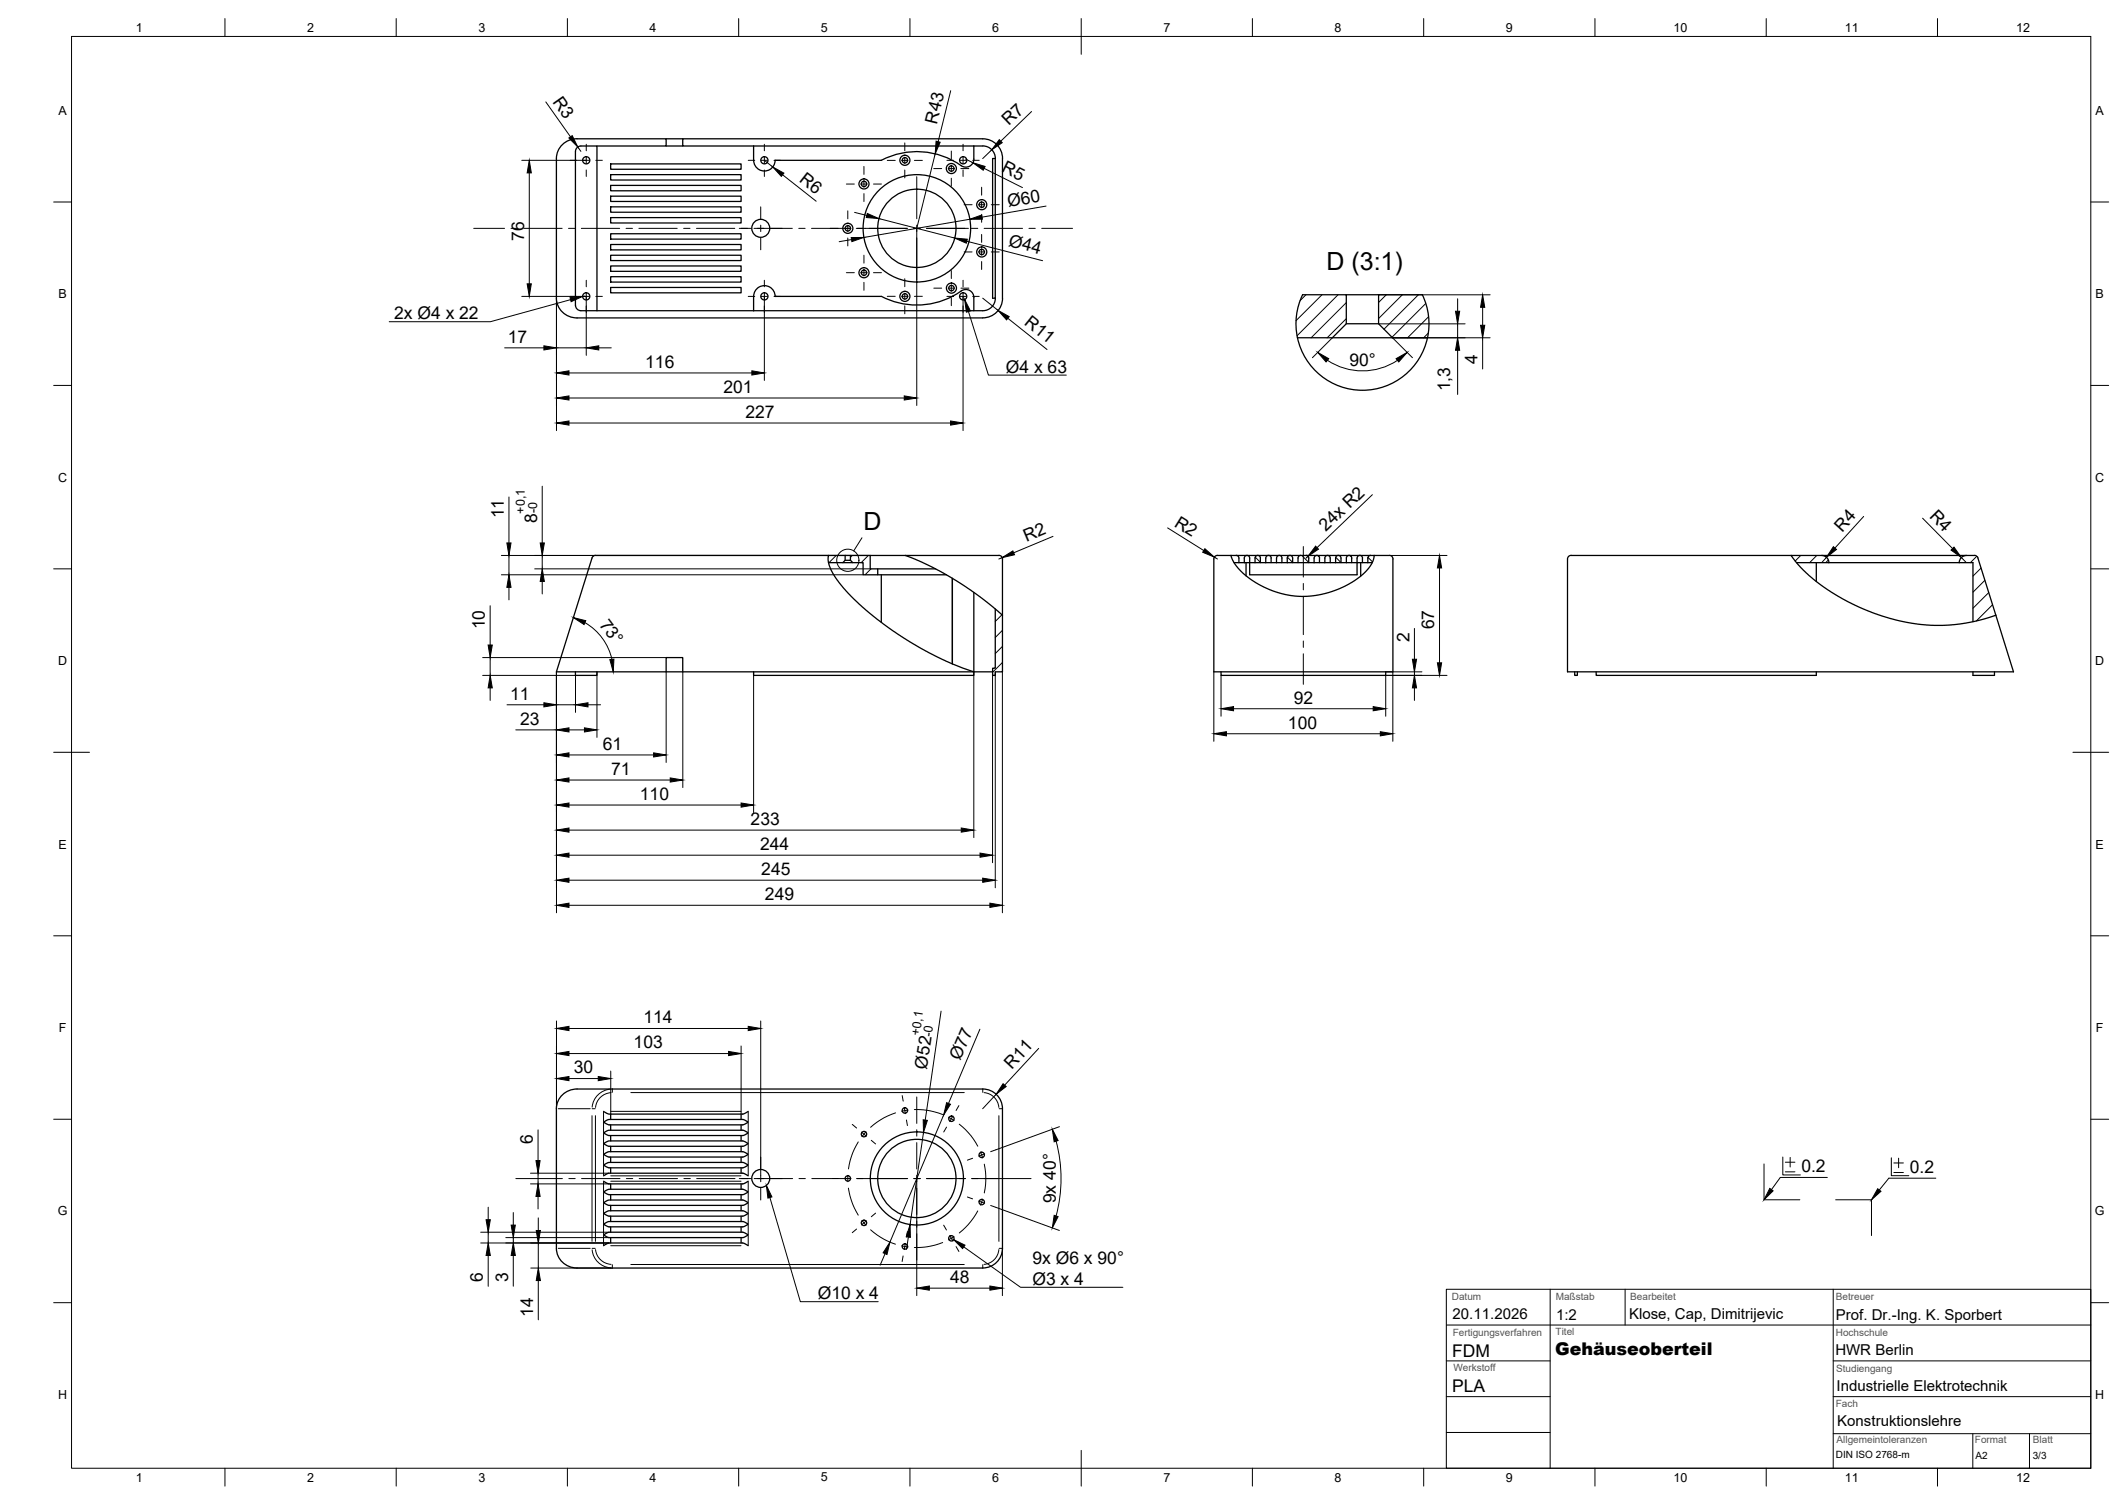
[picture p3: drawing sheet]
<svg xmlns="http://www.w3.org/2000/svg" width="594mm" height="420mm" viewBox="0 0 594 420" stroke-linecap="round" stroke-linejoin="round" font-family="sans-serif">
<!-- layer: Visible -->
<g fill="none" stroke="#000" stroke-width=".36">
<path d="M186.1 38.8h4.6M166.7 40.8h19.4v-2h-24.9a5.6 5.6 0 0 0-5.8 5.5v39a5.6 5.6 0 0 0 5.8 5.5h113.3a5.5 5.5 0 0 0 5.5-5.5v-39a5.5 5.5 0 0 0-5.5-5.5h-83.8v2h19.8M170.6 57.8h36.4v1.5h-36.4zM170.6 54.8h36.4v1.5h-36.4zM170.6 51.8h36.4v1.5h-36.4zM170.6 48.8h36.4v1.5h-36.4zM170.6 45.8h36.4v1.5h-36.4zM186.1 40.8h4.6M210.5 40.8h64a3.5 3.5 0 0 1 3.5 3.5M210.5 40.8v4M272 40.8v3.7M272 44.4a2.25 2.25 0 0 1-3.5 1.9 21.5 21.5 0 0 0-22.4-1.5h-29.6a3 3 0 0 1-3 3 3 3 0 0 1-3-3"/>
<path d="M277.2 44.3h.8v39h-.8zM170.6 60.8h36.4v1.5h-36.4zM170.6 65.3h36.4v1.5h-36.4zM170.6 68.3h36.4v1.5h-36.4zM170.6 71.3h36.4v1.5h-36.4zM170.6 74.3h36.4v1.5h-36.4zM170.6 77.3h36.4v1.5h-36.4zM160.7 85.3a1.49 1.49 0 0 0 1.5 1.5h4.5v-46h-4.5a1.49 1.49 0 0 0-1.5 1.5v43M166.7 86.8h43.8M170.6 80.3h36.4v1.5h-36.4zM210.5 82.8v4M266 82.8a21.6 21.6 0 0 1-19.9 0h-29.6a3 3 0 0 0-3-3 3 3 0 0 0-3 3"/>
<path d="M266 82.8l.9-.5a4.9 4.9 0 0 1 3.4-1.3 2.25 2.25 0 0 1 1.7 2.1M266 82.8h.1M272 83.1v3.7h-61.5M278 83.3a3.5 3.5 0 0 1-3.5 3.5h-2.5M363.8 82.3h12.2v8.1l-3.9 4h-9.7M363.8 82.3a18.6 18.6 0 0 0-1.4 12M372.1 94.4h26.6M376 90.4h9M376 82.3h9M398.7 94.3a18.6 18.6 0 0 1-18.2 14.7 18.6 18.6 0 0 1-18.1-14.7M398.7 94.3a18.6 18.6 0 0 0-1.4-12h-12.3v8.1l3.9 4M231.4 155.2l-.1 1.2 .3 1.5 .9 2.1 1.3 2.1 2 2.4 2.8 2.9 5.4 4.8 5.6 4.1 7.7 4.8 7 3.6 7.7 3"/>
<path d="M231.4 155.2h-64.5a1.48 1.48 0 0 0-1.5 .7l-10 31.8h116.6M231.4 155.2h4.7M235.4 157.2h2.8M236.1 155.2v1.3l-.7 .7h-4M236.1 156.5h1.4v-1.3h5.6v3.7h2.1v1.7h-4.1v-3.4h-2.9l-.7-.7M236.1 155.2h1.4M243.1 155.2h35a1.89 1.89 0 0 1 1.8 .6l.1 .4M245.2 158.9h16.1M252.9 155.2l7.2 3.1 7 3.9 6.6 4.5 6.3 5.2M280 156.2v15.7M339 156.2v31.5h50v-31.5M343.8 155.2l.7 1.7 1.7 2.3 2.4 2.1 2.7 1.8 3.3 1.6 2.4 .9 3.5 .8 3 .2 3.3-.2 3.6-.7 3.7-1.3 2.9-1.4 2.8-1.9 2.2-2.1 1.3-1.9 .5-1.9"/>
<path d="M343.8 155.2h-2.9a1.54 1.54 0 0 0-1.9 1M343.8 155.2h1.5M345.3 155.2h18M345.3 155.2a.75 .75 0 0 1 .7 .7v1.3h-1.3M346 157.2h1.5M347.8 155.4a.75 .75 0 0 1 .8-.2 .75 .75 0 0 1 .4 .7v1.3h-1.5v-1.3zM348 157.2v3.7M352 155.9v1.3h-1.5M352 157.2h1.5M352 155.9a.75 .75 0 0 0-.7-.7 .75 .75 0 0 0-.8 .7v1.3M355 155.9v1.3h-1.5M355 157.2h1.5"/>
<path d="M355 155.9a.75 .75 0 0 0-.7-.7 .75 .75 0 0 0-.8 .7v1.3M356.8 155.4a.73 .73 0 0 1 .8-.2 .73 .73 0 0 1 .4 .7v1.3h-1.5l.1-1.3zM358 157.2h1.5M359.8 155.4a.75 .75 0 0 1 .8-.2 .75 .75 0 0 1 .4 .7v1.3h-1.5v-1.3zM361 157.2h1.5M363.3 155.2h1.5M363.3 155.2a.75 .75 0 0 0-.8 .7v1.3h3v-1.3a.72 .72 0 0 0-.7-.7M364.8 155.2h18M365.5 157.2h1.5M367 155.9v1.3M367.1 155.9a.74 .74 0 0 1 .7-.7 .74 .74 0 0 1 .7 .7v1.3h-1.5M368.5 157.2h1.5"/>
<path d="M370.3 155.4a.75 .75 0 0 1 .8-.2 .75 .75 0 0 1 .4 .7v1.3h-1.5v-1.3zM371.5 157.2h1.5M373.3 155.4a.75 .75 0 0 1 .8-.2 .75 .75 0 0 1 .4 .7v1.3h-1.5v-1.3zM374.5 157.2h1.5M376.3 155.4a.73 .73 0 0 1 .8-.2 .73 .73 0 0 1 .4 .7v1.3h-1.5v-1.3zM379 155.9v4.7h-30v-3.4h1.5M379.1 155.9a.74 .74 0 0 1 .7-.7 .74 .74 0 0 1 .7 .7v1.3h-3M380 157.2v3.8M380.5 157.2h2.8M382 155.9v1.3M382.8 155.2h1M382.8 155.2a.75 .75 0 0 0-.7 .7"/>
<path d="M383.8 155.2h4.2M388.1 155.2a1.01 1.01 0 0 1 1 1M500.3 155.2h51.2l.6 .1 .3 .6 10 31.8h-124.6v-31.5M500.3 155.2l1.8 2.4 3.1 3.1 2.9 2.4 3.3 2.3 3.1 1.8 4.6 2.3 4.1 1.7 4.8 1.6 7.6 1.5 7 .4 3.3-.2 4.3-.7 3.6-.8 3.6-1.1M500.3 155.2h-60.6a1.84 1.84 0 0 0-1.8 .6l-.1 .4M501.8 157.2h9M507.3 157.2v5.3M508.8 155.2a2 2 0 0 1 2 2M510.8 157.2h36.4M547.2 157.2h3.9v16.5M549.2 155.2a2 2 0 0 0-2 2M245.2 160.6h19.1"/>
<path d="M246.1 160.6v13.3M266 161.6v23.9M272 165.5v23.2h-61.5v-1M278 170.1v16.6h-.8v2h.8v-1h2v-15.8M160.7 187.7v1h6v-1M186.1 187.7v-4h4.6v4M272 187.7h5.2M341 187.7v1h46v-1M439.8 187.7v1h.8v-1M445.8 187.7v1h61.5v-1M551.1 187.7v1h6v-1M157.1 305.8a5.9 5.9 0 0 1 4.1-1.6h113.3a5.5 5.5 0 0 1 5.5 5.5v39a5.5 5.5 0 0 1-5.5 5.5h-113.3a5.6 5.6 0 0 1-5.8-5.5v-39a5.3 5.3 0 0 1 1.7-3.9z"/>
<path d="M168.6 319.5l1.5-.8h37.4l1.5 .8-1.5 .7h-37.5zM168.6 316.5l1.4-.8h37.5l1.5 .8-1.5 .7h-37.5zM168.6 313.5l1.4-.8h37.5l1.5 .8-1.5 .7h-37.4zM168.6 310.5l1.5 .7h37.4l1.5-.7M170.6 311.2v1.5M170.6 314.2v1.5M170.6 317.2v1.5M207 311.2v1.5M207 314.2v1.5M207 317.2v1.5M168.6 339l1.4-.8h37.5l1.5 .8-1.5 .7h-37.4zM168.6 336l1.5-.8h37.4l1.1 .5a.29 .29 0 0 1 .4 .3 .29 .29 0 0 1-.4 .3l-1.1 .4h-37.4z"/>
<path d="M168.6 333l1.5-.8h37.4l1.5 .8-1.5 .7h-37.5zM168.6 330l1.4 .7h37.5l1.5-.7M168.6 328.5l1.4-.8h37.5l1.5 .8M168.6 325.5l1.4-.8h37.5l1.5 .8-1.5 .7h-37.4zM168.6 322.5l1.5-.8h37.4l1.5 .8-1.5 .7h-37.4zM170.6 320.2v1.5M170.6 323.2v1.5M170.6 326.2v1.5M170.6 330.7v1.5M170.6 333.7v1.5M170.6 336.7v1.5M170.6 339.7v1.5"/>
<path d="M207 320.2v1.5M207 323.2v1.5M207 326.2v1.5M207 330.7v1.5M207 333.7v1.5M207 336.7v1.5M207 339.7v1.5M168.6 348l1.5-.8h37.4l1.5 .8M168.6 345l1.5-.8h37.4l1.5 .8-1.5 .7h-37.5zM168.6 342l1.4-.8h37.5l1.5 .8-1.5 .7h-37.5zM170.6 342.7v1.5M170.6 345.7v1.5"/>
<path d="M207 342.7v1.5M207 345.7v1.5"/>
<circle cx="163.7" cy="44.8" r="1.01"/>
<circle cx="213.5" cy="44.8" r="1.01"/>
<circle cx="241.3" cy="51.4" r="1.41"/>
<circle cx="241.3" cy="51.4" r=".75"/>
<circle cx="252.7" cy="44.8" r="1.41"/>
<circle cx="252.7" cy="44.8" r=".75"/>
<circle cx="265.7" cy="47.1" r="1.41"/>
<circle cx="265.7" cy="47.1" r=".75"/>
<circle cx="269" cy="44.8" r="1.01"/>
<circle cx="274.2" cy="57.2" r="1.41"/>
<circle cx="274.2" cy="57.2" r=".75"/>
<circle cx="212.5" cy="63.8" r="2.51"/>
<circle cx="236.8" cy="63.8" r="1.41"/>
<circle cx="236.8" cy="63.8" r=".75"/>
<circle cx="241.3" cy="76.2" r="1.41"/>
<circle cx="241.3" cy="76.2" r=".75"/>
<circle cx="256.1" cy="63.8" r="10.9"/>
<circle cx="256.1" cy="63.8" r="15"/>
<circle cx="274.2" cy="70.4" r="1.41"/>
<circle cx="274.2" cy="70.4" r=".75"/>
<circle cx="163.7" cy="82.8" r="1.01"/>
<circle cx="213.5" cy="82.8" r="1.01"/>
<circle cx="252.7" cy="82.8" r="1.41"/>
<circle cx="252.7" cy="82.8" r=".75"/>
<circle cx="265.7" cy="80.5" r="1.41"/>
<circle cx="265.7" cy="80.5" r=".75"/>
<circle cx="269" cy="82.8" r="1.01"/>
<circle cx="241.3" cy="316.8" r=".75"/>
<circle cx="252.7" cy="310.2" r=".75"/>
<circle cx="265.7" cy="312.5" r=".75"/>
<circle cx="212.5" cy="329.2" r="2.51"/>
<circle cx="236.8" cy="329.2" r=".75"/>
<circle cx="256.1" cy="329.2" r="13"/>
<circle cx="256.1" cy="329.2" r="10.9"/>
<circle cx="274.2" cy="335.8" r=".75"/>
<circle cx="274.2" cy="322.6" r=".75"/>
<circle cx="241.3" cy="341.6" r=".75"/>
<circle cx="252.7" cy="348.2" r=".75"/>
<circle cx="265.7" cy="345.9" r=".75"/>
</g>
<g fill="#000">
<circle cx="216.5" cy="82.8" r=".18"/>
<circle cx="266" cy="82.8" r=".18"/>
</g>
<!-- layer: Visible Narrow -->
<g fill="none" stroke="#000" stroke-width=".28">
<path d="M155.9 309.7h8.9M165.4 311.7v35.1M165.4 309.7h.8M166.3 311.7v35.1M168.6 310.6v2.7M168.6 313.6v2.7M168.6 316.6v2.7M168.6 319.6v2.7M170.6 310.5h36.4M170.6 304.2a5.6 5.6 0 0 0-5.2 5.1M170.7 305.2a4.6 4.6 0 0 0-4.4 4.2M171 304.2v1"/>
<path d="M176.2 305.2h93.1M209 310.6v2.7M209 313.6v2.7M209 316.6v2.7M209 319.6v2.7M274.5 304.2v1M274.9 305.2a4.5 4.5 0 0 1 4.1 4.2M279 311.7v35.1M279.1 309.7h.9M168.6 322.6v2.7M168.6 325.6v2.7M168.6 330.1v2.7"/>
<path d="M168.6 333.1v2.7M168.6 336.1v2.7M168.6 339.1v2.7M170.6 328.5h36.4M170.6 330h36.4M209 322.6v2.7M209 325.6v2.7M209 330.1v2.7M209 333.1v2.7M209 336.1v2.7M209 339.1v2.7M155.9 348.7h8.9"/>
<path d="M165.4 348.7h.8M165.4 349.2a5.6 5.6 0 0 0 5.2 5M166.3 349.1a4.6 4.6 0 0 0 4.4 4.1M168.6 342.1v2.7M168.6 345.1v2.7M170.6 348h36.4M171 353.3v.9M176.2 353.3h93.1M209 342.1v2.7M209 345.1v2.7M274.5 353.3v.9M279 349.1a4.5 4.5 0 0 1-4.1 4.1"/>
<path d="M279.1 348.7h.9"/>
</g>
<!-- layer: FD_Dimensions -->
<g fill="none" stroke="#000" stroke-width=".28">
<path d="M152.4 28.5l6.9 9.7M265.5 25.3l-3.5 14.3M288.1 31.2l-8.6 8.2M145.7 44.8h18M147.8 48.3v31M161.4 41.1l.8 1.2M213.5 44.8l2.3 1.9M218.6 48.8l9.4 7.4M238.7 59.3l3.4 .9M261.2 43l-5.1 20.8v49.5M269.7 44.5l2 1M274.9 47l10.7 5.4"/>
<path d="M277 41.9l-2.5 2.4M292.2 57.6l-17.9 3.1M155.4 63.8v56.5M237.8 66.9l-3.4 .6M245.5 61.1l21.1 5.4M270 67.4l21.2 5.4M270.8 61.3l-29.5 5M140.9 97.2h11M145.7 82.8h18v16.5M155.4 97.2h8.3M167.2 97.2h3.5M213.5 82.8v23.5"/>
<path d="M269 82.8v37.5M274.5 83.3l4.3 3.4M281.5 88.9l10.9 8.7M372.1 94.4l-5.5 5.5M385 90.5h24.2M385 82.4h31.2M407.1 83.5v3.5M407.1 90.5v3.9M407.1 97.9v12.3M414.1 85.9v5M414.1 94.4v8.7M416.2 94.4h-27.3l5.6 5.5"/>
<path d="M158.9 104.2h51.1M158.9 111.2h93.7M158.9 118.2h106.6M370.8 100.7a17.7 17.7 0 0 0 19.5 0M142.2 138.8v12.9M151.4 135.8v15.9M383.3 138.2l-15.4 14.8M140 155.2h103.1M142.2 155.2v5.4M149.4 158.9h93.7M151.4 155.2v3.7M279.9 155.8l-.9 .4"/>
<path d="M294.1 149.8l-11 4.6M326.1 147.5l10.1 6.3M339.2 155.6l.8 .6M365.3 155.4l-.5 .5M388 155.2h16.2M402.1 158.7v26.5M510.1 155.7l-1.3 1.5M520.5 144.3l-8 8.8M537 144.8l8.4 8.4M547.8 155.7l1.4 1.5M136.9 169.2v11M140 160.6h101.1"/>
<path d="M142.2 164.1v3.5M151.4 162.4v3.5M163.4 173.9a15.9 15.9 0 0 1 7.5 10.3M395.1 175.6v8.6M134.8 188.7h25.9M134.8 183.7h51.3M136.9 183.7v5M136.9 192.2v3.5M141.6 196.9h10.3M155.4 187.7v67.3M155.4 196.9h5.3M160.7 187.7v11.3"/>
<path d="M164.2 196.9h3.5M166.7 187.7v18.3M186.1 187.7v25.3M190.7 187.7v32.3M210.5 187.7v39.3M272 187.7v46.3M277.2 188.7v52.3M278 187.7v60.3M280 187.7v67.3M339 187.7v19.4M341 188.7v11.4M344.5 198h39"/>
<path d="M387 187.7h10.2M389 187.7v19.4M395.1 187.7v1M395.1 192.2v3.5M404.2 188.7h-17.2v11.4M144.1 203.9h11.3M158.9 203.9h4.3M158.9 210.9h23.7M158.9 217.9h28.3M342.5 205h43M158.9 224.9h48.1M158.9 231.9h109.6"/>
<path d="M158.9 238.9h114.8M158.9 245.9h115.6M158.9 252.9h117.6M155.4 285.2v24.5M158.9 294.3h44.6M158.9 287.3h50.1M170.6 299.2v12M207 292.2v19M212.5 285.2v43.1M262.8 282.5l-4.4 30.4M273.7 287.5l-8.8 20.8M290.1 292.9l-9.5 10.2"/>
<path d="M150.3 315.6v8.6M158.9 301.3h8.2M257.9 316.4l-3.7 25.7M263.6 311.5l-15 35.5M278.2 305.7l-3.7 4M295 318.8a40.3 40.3 0 0 1 0 20.9M295.9 314.7l-17.7 6.5M136.4 337.2v3.5M143.4 338.7v3.5M148.2 327.7h21.9M148.2 330.7h21.9M150.3 327.7v3"/>
<path d="M150.3 334.2v3.5M256.1 329.2v32.8M278.2 337.3l17.7 6.4M134.3 347.2h35.8M134.3 344.2h35.8M136.4 344.2v3M136.4 350.7v8.6M141.3 345.7h28.8M143.4 345.7v1.5M143.4 350.7v8.6M148.3 354.2h22.7M150.3 340.2v3.5"/>
<path d="M150.3 347.2v7M150.3 357.7v11M247.2 350.2l-1.4 3.2M253.7 345.6l-.5 3.4M259.6 359.9h16.9M280 348.7v13.3"/>
</g>
<g fill="#000" stroke="#000" stroke-width=".28">
<path d="M158.9 38.5l.9-.6 1.6 3.2zM261.5 39.4l1.1 .3-1.4 3.3zM279.1 39l.8 .9-2.9 2zM147.8 44.8l.6 3.5h-1.2zM215.8 46.7l3.1 1.7-.7 .9zM242.2 59.6l3.3 1.5-3.5-.3zM271.7 45.5l3.4 1-.5 1.1zM147.2 79.3h1.2l-.6 3.5zM237.7 66.4l3.6-.1-3.4 1.2zM266.6 66.5l3.6 .3-.3 1.1zM270.8 61.3l3.4-1.2 .2 1.1zM151.9 96.6l3.5 .6-3.5 .6z"/>
<path d="M163.7 97.2l3.5-.6v1.2zM278.8 86.7l3.1 1.8-.8 .9zM406.5 87h1.2l-.6 3.5zM407.1 94.4l.6 3.5h-1.2zM414.1 82.4l.6 3.5h-1.2zM413.5 90.9h1.2l-.6 3.5zM155.4 104.2l3.5-.6v1.2zM155.4 111.2l3.5-.6v1.2zM155.4 118.2l3.5-.6v1.2zM210 103.6l3.5 .6-3.5 .6zM252.6 110.6l3.5 .6-3.5 .6zM265.5 117.6l3.5 .6-3.5 .6z"/>
<path d="M368 98.4l3.1 1.8-.7 .9zM389.9 100.2l3.1-1.8-2.3 2.7zM141.6 151.7h1.1l-.5 3.5zM150.9 151.7h1.1l-.6 3.5zM279.9 155.8l3-1.9 .5 1.1zM336.5 153.3l2.7 2.3-3.3-1.3zM367.5 152.6l.8 .8-3 2zM402.1 155.2l.6 3.5h-1.2zM512.1 152.7l.8 .8-2.8 2.2zM544.9 153.7l.9-.9 2 2.9zM142.2 160.6l.5 3.5h-1.1zM151.4 158.9l.6 3.5h-1.1z"/>
<path d="M160.1 172.5l3.5 .9-.5 1.1zM136.9 188.7l.6 3.5h-1.2zM136.3 180.2h1.2l-.6 3.5zM151.9 196.3l3.5 .6-3.5 .6zM160.7 196.9l3.5-.6v1.2zM170.3 184.3l1.2-.2-.2 3.6zM341 198l3.5-.6v1.2zM383.5 197.4l3.5 .6-3.5 .6zM395.1 188.7l.5 3.5h-1.1zM394.5 184.2h1.1l-.5 3.5zM401.5 185.2h1.2l-.6 3.5zM155.4 203.9l3.5-.6v1.2z"/>
<path d="M155.4 210.9l3.5-.6v1.2zM155.4 217.9l3.5-.6v1.2zM163.2 203.3l3.5 .6-3.5 .6zM182.6 210.3l3.5 .6-3.5 .6zM187.2 217.3l3.5 .6-3.5 .6zM339 205l3.5-.6v1.2zM385.5 204.4l3.5 .6-3.5 .6zM155.4 224.9l3.5-.6v1.2zM155.4 231.9l3.5-.6v1.2zM155.4 238.9l3.5-.6v1.2zM207 224.3l3.5 .6-3.5 .6zM268.5 231.3l3.5 .6-3.5 .6z"/>
<path d="M273.7 238.3l3.5 .6-3.5 .6zM155.4 245.9l3.5-.6v1.2zM155.4 252.9l3.5-.6v1.2zM274.5 245.3l3.5 .6-3.5 .6zM276.5 252.3l3.5 .6-3.5 .6zM155.4 294.3l3.5-.6v1.2zM155.4 287.3l3.5-.6v1.2zM203.5 293.7l3.5 .6-3.5 .6zM209 286.7l3.5 .6-3.5 .6zM155.4 301.3l3.5-.6v1.2zM167.1 300.7l3.5 .6-3.5 .6zM257.9 312.8l1.1 .2-1.1 3.4z"/>
<path d="M264.4 308l1.1 .5-1.9 3zM280.2 302.7l.8 .8-2.8 2.2zM293.9 315.5l1.6 3.1-1.1 .4zM150.3 330.7l.6 3.5h-1.2zM149.7 324.2h1.2l-.6 3.5zM294.4 339.5l1.1 .4-1.6 3.1zM135.8 340.7h1.1l-.5 3.5zM136.4 347.2l.5 3.5h-1.1zM142.8 342.2h1.1l-.5 3.5zM143.4 347.2l.5 3.5h-1.1zM149.8 343.7h1.1l-.6 3.5zM150.3 354.2l.6 3.5h-1.1z"/>
<path d="M248.6 347l-.9 3.5-1-.5zM254.2 342.1l.1 3.6-1.2-.2zM256.1 359.9l3.5-.6v1.1zM276.5 359.3l3.5 .6-3.5 .5z"/>
</g>
<!-- layer: Hole Notes -->
<path d="M159.2 83.2l3.5-.4-3.2 1.5zM269.4 83.7l1.6 3.1-1.1 .4zM214.1 331.2l1.5 3.2-1.1 .3zM266.4 346.3l3.1 1.6-.6 .9z" fill="#000" stroke="#000" stroke-width=".28"/>
<path d="M159.4 83.7l-22.4 6.2h-28.3M270.5 87l5.6 17.8h21.7M215 334.5l8.5 29.1h21.8M269.2 348.3l15.9 11.3h28.5" fill="none" stroke="#000" stroke-width=".28"/>
<!-- layer: Smart Centers -->
<g fill="none" stroke="#000" stroke-width=".28">
<path d="M252.7 39.9v2.2M159.2 44.8h1.9M162.9 44.8h1.7M163.7 40.3v1.8M163.7 43.9v1.8M163.7 47.5v1.8M166.4 44.8h1.8M209 44.8h1.8M212.5 57.8v3.3M212.6 44.8h1.8M213.5 40.3v1.8M213.5 43.9v1.8"/>
<path d="M213.5 47.5v1.8M216.2 44.8h1.8M236.4 51.4h2.2M236.8 58.9v2.2M240.4 51.4h1.8M241.3 46.5v2.2M241.3 50.5v1.8M241.3 54.1v2.2M244 51.4h2.2M247.8 44.8h2.2M251.8 44.8h1.8M252.7 43.9v1.8"/>
<path d="M252.7 47.5v2.2M255.4 44.8h2.2M256.1 49.4v11.7M260.8 47.1h2.2M264.5 44.8h1.8M264.8 47.1h1.8M265.7 42.2v2.2M265.7 46.2v1.8M265.7 49.8v2.2M268.1 44.8h1.8M268.4 47.1h2.2M269 40.3v1.8"/>
<path d="M269 43.9v1.8M269 47.5v1.8M269.3 57.2h2.2M271.7 44.8h1.8M273.3 57.2h1.8M274.2 52.3v2.2M274.2 56.3v1.8M274.2 59.9v2.2M276.9 57.2h2.2M132.3 63.8h8.6M142.7 63.8h1.8M146.3 63.8h10.7"/>
<path d="M158.8 63.8h1.8M162.4 63.8h10.7M163.7 78.3v1.8M174.9 63.8h1.8M178.4 63.8h10.7M190.9 63.8h1.8M194.5 63.8h10.7M206.5 63.8h3.3M210.6 63.8h10.7M212.5 62.9v1.8M212.5 66.5v3.3M213.5 78.3v1.8"/>
<path d="M223.1 63.8h1.8M226.7 63.8h11M236.4 76.2h2.2M236.8 62.9v1.8M236.8 66.5v2.2M239.2 63.8h14.2M240.4 76.2h1.8M241.3 71.3v2.2M241.3 75.3v1.8M241.3 78.9v2.2M244 76.2h2.2M252.7 77.9v2.2"/>
<path d="M255.2 63.8h1.8M256.1 62.9v1.8M256.1 66.5v11.7M258.7 63.8h11.8M265.7 75.6v2.2M265.7 79.6v1.8M269 78.3v1.8M269.3 70.4h2.2M271.3 63.8h1.8M273.3 70.4h1.8M274.2 65.5v2.2M274.2 69.5v1.8"/>
<path d="M274.2 73.1v2.2M274.9 63.8h10.7M276.9 70.4h2.2M287.4 63.8h1.8M291 63.8h8.6M159.2 82.8h1.9M162.9 82.8h1.7M163.7 81.9v1.8M163.7 85.5v1.8M166.4 82.8h1.8M209 82.8h1.8M212.6 82.8h1.8"/>
<path d="M213.5 81.9v1.8M213.5 85.5v1.8M216.2 82.8h1.8M247.8 82.8h2.2M251.8 82.8h1.8M252.7 81.9v1.8M252.7 85.4v2.3M255.4 82.8h2.2M260.8 80.5h2.2M264.5 82.8h1.8M264.8 80.5h1.8M265.7 83.2v2.2"/>
<path d="M268.1 82.8h1.8M268.4 80.5h2.2M269 81.9v1.8M269 85.5v1.8M271.7 82.8h1.8M364 152.7v8.5M364 163v1.8M364 166.6v10.7M364 179.1v1.7M364 182.6v8.6M238 314.1l1.2 1M239.7 319l-1.6 3.1-.7 2.2-.4 2.3"/>
<path d="M240.6 316.3l1.4 1.1M241.9 316.2l-1.2 1.3M243.4 318.6l1.2 1M250.1 310.9l-3.2 1.4-3.7 2.6M252 306.1l.3 1.5M252.6 309.4l.3 1.7M253.2 312.9l.2 1.5M253.6 310.1l-1.8 .3M255.4 310l3.4 .2 4.5 1.2M256.1 306.5v7.3M256.1 315.6v1.8M256.1 319.2v7.4"/>
<path d="M264.4 314.9l-.8 1.3M264.9 312.1l1.6 .9M266.1 311.8l-.8 1.5M267.8 308.9l-.8 1.3M267.9 314l3.3 3.3 1.9 2.9M144.1 329.2h13M158.9 329.2h1.8M162.4 329.2h10.8M174.9 329.2h1.8M178.5 329.2h10.7M191 329.2h1.8M194.6 329.2h10.7"/>
<path d="M206.5 329.2h3.3M210.7 329.2h10.7M212.5 323.2v3.4M212.5 328.3v1.8M212.5 331.9v3.3M223.2 329.2h1.7M236.8 328.3v1.8M237 331.9l1.1 4.5 1.6 3.1M237.7 329.2h-11M239.2 329.2h14.3M244.6 338.9l-1.2 1M255.2 329.2h1.9"/>
<path d="M256.1 328.3v1.8M256.1 331.9v7.4M258.7 329.2h11M270.2 334.4l1.5 .5M271.4 329.2h16.6M271.7 323.6l-1.5 .5M273.1 338.3l-2.7 3.8-2.5 2.3M273.3 335.5l1.7 .6M273.9 321.8l.6 1.7M274.5 335l-.7 1.7M274.9 325.2l.4 3.5v2.3l-.4 2.3M275 322.3l-1.7 .7"/>
<path d="M276.7 336.8l1.5 .5M278.2 321.2l-1.5 .5M239.2 343.3l-1.2 1.1M240.7 340.9l1.2 1.4M242 341.1l-1.4 1.1M243.2 343.6l3.7 2.6 3.2 1.4M251.8 348l1.8 .4M252.2 350.9l-.2 1.5M252.9 347.3l-.3 1.8M253.4 344l-.2 1.6M256.1 341.1v1.8M256.1 344.7v7.3"/>
<path d="M263.3 347.1l-4.5 1.2-3.4 .2M263.6 342.3l.8 1.3M265.3 345.2l.8 1.5M266.5 345.5l-1.6 .9M267 348.3l.8 1.3"/>
</g>
<!-- layer: Detail Boundary -->
<g fill="none" stroke="#000" stroke-width=".28">
<path d="M240.7 150.2l-2.3 3.7"/>
<circle cx="236.8" cy="156.5" r="3.1"/>
</g>
<!-- layer: BORDER -->
<g fill="none" stroke="#000" stroke-width=".28">
<path d="M20 10.2h564v400h-564zM62.8 5.2v5M110.7 5.2v5M158.5 5.2v5M206.3 5.2v5M254.1 5.2v5M302 5.2v10M349.8 5.2v5M397.6 5.2v5M445.5 5.2v5M493.3 5.2v5M541.1 5.2v5"/>
<path d="M15 56.4h5M584 56.4h5M15 107.7h5M584 107.7h5M15 158.9h5M584 158.9h5M15 210.2h10M579 210.2h10M15 261.4h5M584 261.4h5M15 312.7h5M584 312.7h5"/>
<path d="M15 363.9h5M584 363.9h5M62.8 410.2v5M110.7 410.2v5M158.5 410.2v5M206.3 410.2v5M254.1 410.2v5M302 405.2v10M349.8 410.2v5M397.6 410.2v5M445.5 410.2v5M493.3 410.2v5"/>
<path d="M541.1 410.2v5"/>
</g>
<!-- layer: Hatching -->
<g fill="none" stroke="#000" stroke-width=".28">
<path d="M364.7 82.4l-1.6 1.6M369.2 82.4l-7.2 7.2M373.7 82.4l-11.4 11.4M376 89l-5.3 5.4M376 84.5l-9.8 9.9M387.2 82.4l-2.2 2.1M391.7 82.4l-6.7 6.6M396.2 82.4l-9.7 9.6M398.2 84.8l-9.4 9.4M398.9 93.1l-1.3 1.3M399 88.5l-5.9 5.9M233.6 155.2l-2.1 2"/>
<path d="M238 155.2l-.5 .5M242.5 155.2l-2 2M243.3 158.9l-1.7 1.7M347.5 157.1l.1 .1M350.6 155.6l1.4 1.5M356.5 157.1l.1 .1M359.6 155.7l1.4 1.4M363.6 155.2l1.9 1.9M368.2 155.3l.2 .2M370 157.1l.1 .1M373.1 155.7l1.4 1.4M377.2 155.3l.2 .2"/>
<path d="M379 157.1l.1 .1M382.1 155.7l1.2 1.3M502.9 155.2l-1.5 1.5M507.4 155.2l-2 2M510.7 156.4l-.8 .8M552.1 155.4l-1.8 1.8M553.3 158.7l-2.2 2.3M279.8 171.7l-1.8 1.9M280 176.1l-2 2M554.4 162.1l-3.3 3.3M555.5 165.5l-4.4 4.4M556.5 169l-4.5 4.5"/>
<path d="M280 180.6l-2 2M280 185.1l-2.8 2.7"/>
</g>
<!-- layer: TITLEBLOCK -->
<g fill="none" stroke="#000" stroke-width=".28">
<path d="M404 360.2h180v50h-180zM404 370.2h180M433 360.2v50M453.9 360.2v10M512 360.2v50M404 380.2h29M404 390.2h29M512 380.2h72M512 390.2h72M404 400.2h29M512 400.5h72M551 400.5v9.7"/>
<path d="M566.8 400.5v9.7"/>
</g>
<!-- layer: Sketch1(1) -->
<path d="M492.7 325.2v10h10M512.7 335.2h10v10" fill="none" stroke="#000" stroke-width=".28"/>
<path d="M497.9 323.2v5h5M498.6 327.4h2.7M498.6 324.7h2.7M500 323.3v2.7M510.4 328.9h-13.2l-2.4 3.4M528.3 323.4v5h4.8M529 327.6h2.6M529 324.9h2.6M530.3 323.6v2.6M540.7 329.1h-13.1l-2.7 3.3" fill="none" stroke="#000" stroke-width=".28"/>
<path d="M494.3 332l.9 .7-2.5 2.5zM524.4 332.1l1 .7-2.7 2.4z" fill="#000" stroke="#000" stroke-width=".28"/>
<g font-size="7">
<text x="370.5" y="75.3">D (3:1)</text>
<text x="241.2" y="147.9">D</text>
</g>
<g font-size="4.9">
<text x="154.2" y="28.4" transform="rotate(55 154.2 28.4)">R3</text>
<text x="261.7" y="34.8" transform="rotate(-76 261.7 34.8)">R43</text>
<text x="281.8" y="35.3" transform="rotate(-44 281.8 35.3)">R7</text>
<text x="279.6" y="47.8" transform="rotate(27 279.6 47.8)">R5</text>
<text x="223" y="50.5" transform="rotate(38 223 50.5)">R6</text>
<text x="281.6" y="57.8" transform="rotate(-10 281.6 57.8)">Ø60</text>
<text x="146.4" y="67.3" transform="rotate(-90 146.4 67.3)">76</text>
<text x="281.5" y="68.7" transform="rotate(14 281.5 68.7)">Ø44</text>
<text x="110.1" y="89.2">2x Ø4 x 22</text>
<text x="141.8" y="95.8">17</text>
<text x="285.9" y="90.6" transform="rotate(39 285.9 90.6)">R11</text>
<text x="412.7" y="101.7" transform="rotate(-90 412.7 101.7)">4</text>
<text x="180.2" y="102.7">116</text>
<text x="280.9" y="104.1">Ø4 x 63</text>
<text x="376.9" y="102.2">90°</text>
<text x="202" y="109.7">201</text>
<text x="405" y="109.3" transform="rotate(-90 405 109.3)">1,3</text>
<text x="208.2" y="116.8">227</text>
<text x="140.8" y="144.8" transform="rotate(-90 140.8 144.8)">11</text>
<text x="150" y="146" transform="rotate(-90 150 146)">8</text>
<text x="327.7" y="146.8" transform="rotate(32 327.7 146.8)">R2</text>
<text x="370.3" y="148.7" transform="rotate(-44 370.3 148.7)">24x R2</text>
<text x="514.5" y="148.8" transform="rotate(-48 514.5 148.8)">R4</text>
<text x="538.7" y="144.5" transform="rotate(46 538.7 144.5)">R4</text>
<text x="286.7" y="151.4" transform="rotate(-23 286.7 151.4)">R2</text>
<text x="135.4" y="175.8" transform="rotate(-90 135.4 175.8)">10</text>
<text x="167.2" y="174.5" transform="rotate(54 167.2 174.5)">73°</text>
<text x="393.7" y="179.4" transform="rotate(-90 393.7 179.4)">2</text>
<text x="400.6" y="175.8" transform="rotate(-90 400.6 175.8)">67</text>
<text x="142.5" y="195.5">11</text>
<text x="361.3" y="196.5">92</text>
<text x="145.3" y="202.4">23</text>
<text x="359.7" y="203.5">100</text>
<text x="168.4" y="209.4">61</text>
<text x="170.7" y="216.5">71</text>
<text x="178.7" y="223.4">110</text>
<text x="209.7" y="230.4">233</text>
<text x="212.3" y="237.5">244</text>
<text x="212.6" y="244.4">245</text>
<text x="213.7" y="251.4">249</text>
<text x="179.7" y="285.9">114</text>
<text x="177" y="292.9">103</text>
<text x="160.3" y="299.8">30</text>
<text x="258.9" y="298.8" transform="rotate(-82 258.9 298.8)">Ø52</text>
<text x="268.2" y="296.5" transform="rotate(-67 268.2 296.5)">Ø77</text>
<text x="282.6" y="298.9" transform="rotate(-47 282.6 298.9)">R11</text>
<text x="148.8" y="319.5" transform="rotate(-90 148.8 319.5)">6</text>
<text x="503.1" y="327.5">0.2</text>
<text x="533.4" y="327.7">0.2</text>
<text x="294.9" y="336.1" transform="rotate(-90 294.9 336.1)">9x 40°</text>
<text x="288.4" y="353">9x Ø6 x 90°</text>
<text x="134.9" y="358.1" transform="rotate(-90 134.9 358.1)">6</text>
<text x="141.9" y="358.1" transform="rotate(-90 141.9 358.1)">3</text>
<text x="265.4" y="358.4">48</text>
<text x="288.4" y="358.9">Ø3 x 4</text>
<text x="228.4" y="362.9">Ø10 x 4</text>
<text x="148.9" y="367.8" transform="rotate(-90 148.9 367.8)">14</text>
<text x="405.6" y="379">FDM</text>
<text x="434.3" y="378.5">Gehäuseoberteil</text>
<text x="405.6" y="388.9">PLA</text>
</g>
<g font-size="4.2">
<text x="405.7" y="368.5">20.11.2026</text>
<text x="434.6" y="368.6">1:2</text>
<text x="455" y="368.5">Klose, Cap, Dimitrijevic</text>
<text x="512.8" y="368.8">Prof. Dr.-Ing. K. Sporbert</text>
<text x="512.6" y="378.6">HWR Berlin</text>
<text x="513" y="388.6">Industrielle Elektrotechnik</text>
<text x="513.2" y="398.3">Konstruktionslehre</text>
</g>
<g font-size="3.5">
<text x="37.9" y="8.9">1</text>
<text x="85.8" y="8.9">2</text>
<text x="133.6" y="8.9">3</text>
<text x="181.4" y="8.9">4</text>
<text x="229.3" y="8.9">5</text>
<text x="277.1" y="8.9">6</text>
<text x="324.9" y="8.9">7</text>
<text x="372.7" y="8.9">8</text>
<text x="420.6" y="8.9">9</text>
<text x="467.4" y="8.9">10</text>
<text x="515.3" y="8.9">11</text>
<text x="563.1" y="8.9">12</text>
<text x="16.3" y="32">A</text>
<text x="585.3" y="32">A</text>
<text x="16.3" y="83.3">B</text>
<text x="585.3" y="83.3">B</text>
<text x="16.2" y="134.6">C</text>
<text x="585.2" y="134.6">C</text>
<text x="146.6" y="143.5" transform="rotate(-90 146.6 143.5)">+0,1</text>
<text x="150" y="143.4" transform="rotate(-90 150 143.4)">-0</text>
<text x="16.2" y="185.8">D</text>
<text x="585.2" y="185.8">D</text>
<text x="16.3" y="237">E</text>
<text x="585.3" y="237">E</text>
<text x="16.4" y="288.3">F</text>
<text x="256.9" y="289.3" transform="rotate(-82 256.9 289.3)">+0,1</text>
<text x="260.2" y="289.8" transform="rotate(-82 260.2 289.8)">-0</text>
<text x="585.4" y="288.3">F</text>
<text x="16.1" y="339.6">G</text>
<text x="585.1" y="339.6">G</text>
<text x="16.2" y="390.8">H</text>
<text x="585.2" y="390.8">H</text>
<text x="37.9" y="413.9">1</text>
<text x="85.8" y="413.9">2</text>
<text x="133.6" y="413.9">3</text>
<text x="181.4" y="413.9">4</text>
<text x="229.3" y="413.9">5</text>
<text x="277.1" y="413.9">6</text>
<text x="324.9" y="413.9">7</text>
<text x="372.7" y="413.9">8</text>
<text x="420.6" y="413.9">9</text>
<text x="467.4" y="413.9">10</text>
<text x="515.3" y="413.9">11</text>
<text x="563.1" y="413.9">12</text>
</g>
<g font-size="2.8" fill="#535353">
<text x="405.5" y="363.2">Datum</text>
<text x="434.5" y="363.2">Maßstab</text>
<text x="455.3" y="363.2">Bearbeitet</text>
<text x="512.8" y="363.2">Betreuer</text>
<text x="405.7" y="373.2">Fertigungsverfahren</text>
<text x="434.5" y="373">Titel</text>
<text x="512.7" y="373.2">Hochschule</text>
<text x="405.9" y="383">Werkstoff</text>
<text x="512.8" y="383.2">Studiengang</text>
<text x="512.7" y="393.2">Fach</text>
<text x="513" y="403.2">Allgemeintoleranzen</text>
<text x="551.6" y="403.1">Format</text>
<text x="567.8" y="403.1">Blatt</text>
</g>
<g font-size="2.8">
<text x="512.7" y="407.3">DIN ISO 2768-m</text>
<text x="551.8" y="407.6">A2</text>
<text x="567.7" y="407.7">3/3</text>
</g>
</svg>
